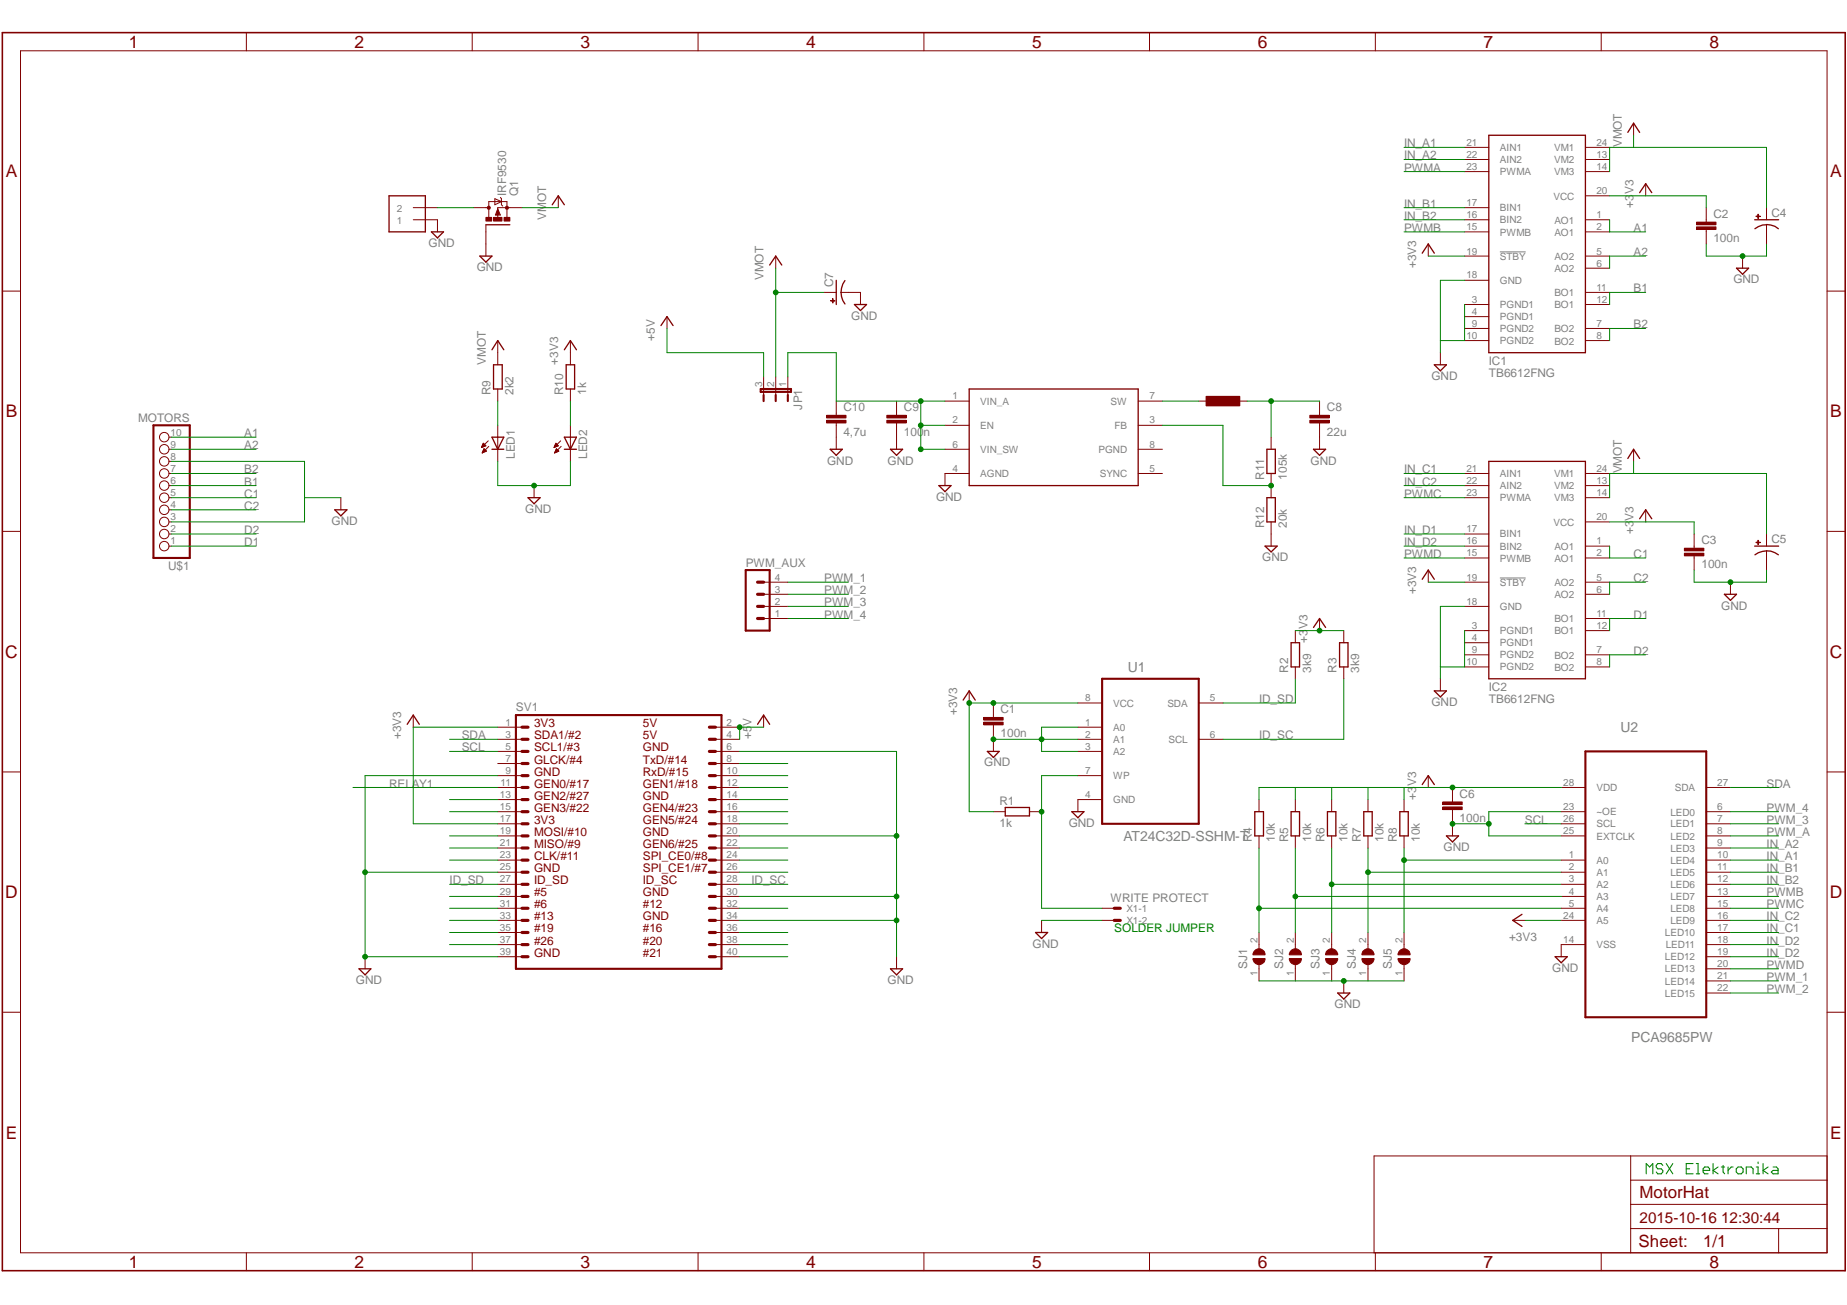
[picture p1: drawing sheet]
<svg xmlns="http://www.w3.org/2000/svg" width="297mm" height="210mm" viewBox="0 0 297 210" stroke-linecap="round" stroke-linejoin="round" font-family="sans-serif">
<path d="M241.2 40.5h4.2M241.2 93h4.2" fill="none" stroke="#808080" stroke-width=".16"/>
<path d="M83 115h33v40.8h-33zM177.2 109.2h15.6v23.3h-15.6zM255 120.9h19.4v42.7h-19.4z" fill="none" stroke="#800000" stroke-width=".34"/>
<g fill="none" stroke="#800000" stroke-width=".51">
<path d="M83.9 118.9h1M83.9 117h1M114.1 118.9h1M114.1 117h1M83.9 120.9h1M83.9 124.8h1M83.9 122.8h1M83.9 130.6h1M83.9 128.6h1M83.9 126.7h1M83.9 134.5h1M83.9 132.5h1"/>
<path d="M83.9 138.3h1M83.9 136.4h1M114.1 120.9h1M114.1 124.8h1M114.1 122.8h1M114.1 130.6h1M114.1 128.6h1M114.1 126.7h1M114.1 134.5h1M114.1 132.5h1M114.1 138.3h1M114.1 136.4h1"/>
<path d="M83.9 140.3h1M83.9 144.2h1M83.9 142.2h1M83.9 148h1M83.9 146.1h1M83.9 150h1M83.9 151.9h1M83.9 153.9h1M114.1 140.3h1M114.1 144.2h1M114.1 142.2h1M114.1 148h1"/>
<path d="M114.1 146.1h1M114.1 150h1M114.1 151.9h1M114.1 153.9h1M179.2 148h1M179.2 146.1h1"/>
</g>
<g fill="none" stroke="#800000" stroke-width=".16">
<path d="M3.3 8.2h290.5v193.3h-290.5zM39.6 5.2v3M75.9 5.2v3M112.3 5.2v3M148.6 5.2v3M184.9 5.2v3M221.2 5.2v3M257.5 5.2v3M78.1 33.4h.5M78.1 36.2v1.1M78.6 35v-2.6h2.9v2.6M79.6 32l1 .4-1 .5z"/>
<path d="M80 34.5v.7M80 33.6l.5 1h-.8zM80.5 31.7l.1 .3v.9l.3 .2M82 33.4h-2v.3M235.5 37.3h3.9M235.5 35.3h3.9M235.5 33.4h3.9M235.5 27.6h3.9M235.5 25.7h3.9M235.5 23.7h3.9M255 37.3h3.9M255 35.3h3.9"/>
<path d="M255 27.6h3.9M255 25.7h3.9M255 23.7h3.9M255 31.5h3.9M.4 46.8h2.9M235.5 54.8h3.9M235.5 52.8h3.9M235.5 50.9h3.9M235.5 49h3.9M235.5 45.1h3.9M235.5 41.2h3.9M255 54.8h3.9"/>
<path d="M255 52.8h3.9M255 49h3.9M255 41.2h3.9M255 43.1h3.9M255 47h3.9M293.8 46.8h3M.4 85.5h2.9M212.2 99.5v1.9M293.8 85.5h3M66.5 115v2M80 117h3.9M80 118.9h3.9"/>
<path d="M115.1 117h3.9M115.1 118.9h3.9M122.8 115v2M155.9 111.1v2M158.2 115.4h3.1v.4h-3.1zM158.2 116.2h3.1v.4h-3.1zM159.8 113.1v2.3M159.8 116.6v4.3M173.4 117h3.8M173.4 118.9h3.8M173.4 113.1h3.8M192.8 118.9h3.9"/>
<path d="M192.8 113.1h3.9M208.3 101.4v2M208.3 107.3v1.9M216.1 101.4v2M216.1 107.3v1.9M.4 124.2h2.9M80 120.9h3.9M80 122.8h3.9M80 124.8h3.9M80 126.7h3.9M80 128.6h3.9M80 130.6h3.9"/>
<path d="M80 132.5h3.9M80 134.5h3.9M80 136.4h3.9M80 138.3h3.9M115.1 120.9h3.9M115.1 122.8h3.9M115.1 124.8h3.9M115.1 126.7h3.9M115.1 128.6h3.9M115.1 130.6h3.9M115.1 132.5h3.9M115.1 134.5h3.9"/>
<path d="M115.1 136.4h3.9M115.1 138.3h3.9M159.8 130.6h1.9M165.6 130.6h1.9M173.4 120.9h3.8M173.4 124.8h3.8M177.2 128.6h-3.8v2M251.1 126.7h3.9M251.1 130.6h3.9M251.1 132.5h3.9M251.1 134.5h3.9M251.1 138.3h3.9"/>
<path d="M274.4 126.7h3.9M274.4 130.6h3.9M274.4 132.5h3.9M274.4 134.5h3.9M274.4 136.4h3.9M274.4 138.3h3.9M293.8 124.2h3M58.7 153.9v1.9M80 140.3h3.9M80 142.2h3.9M80 144.2h3.9M80 146.1h3.9"/>
<path d="M80 148h3.9M80 150h3.9M80 151.9h3.9M80 153.9h3.9M115.1 140.3h3.9M115.1 142.2h3.9M115.1 144.2h3.9M115.1 146.1h3.9M115.1 148h3.9M115.1 150h3.9M115.1 151.9h3.9M115.1 153.9h3.9"/>
<path d="M144.2 153.9v1.9M167.5 148v2M177.2 146.1h2M177.2 148h2M251.1 140.3h3.9M251.1 142.2h3.9M251.1 144.2h3.9M251.1 146.1h3.9M251.1 148h3.9M251.1 151.9h3.9M274.4 140.3h3.9M274.4 142.2h3.9"/>
<path d="M274.4 144.2h3.9M274.4 146.1h3.9M274.4 148h3.9M274.4 150h3.9M274.4 151.9h3.9M274.4 153.9h3.9M274.4 155.8h3.9M274.4 157.8h3.9M274.4 159.7h3.9M.4 162.8h2.9M293.8 162.8h3M262.3 197.6h31.5"/>
<path d="M262.3 185.9v15.6M262.3 193.7h31.5M262.3 189.8h31.5M286 197.6v3.9M293.8 185.9h-72.8v15.6M39.6 201.5v2.9M75.9 201.5v2.9M112.3 201.5v2.9M148.6 201.5v2.9M184.9 201.5v2.9M221.2 201.5v2.9M257.5 201.5v2.9"/>
</g>
<g fill="none" stroke="#800000" stroke-width=".21">
<path d="M78.1 36.2h3.9M239.4 21.8h15.6v34.9h-15.6zM65.5 116.5l1-1.5 .9 1.5M121.8 116.5l1-1.5 1 1.5M154.9 112.6l1-1.5 .9 1.5M207.6 103.4h1.4v3.9h-1.4zM211.2 100.9l1-1.4 1 1.4M215.4 103.4h1.4v3.9h-1.4zM158.8 120.9h1.9l-.9 .9zM161.7 129.9h3.9v1.3h-3.9zM172.4 130.6h1.9l-.9 .9zM57.7 155.8h1.9l-.9 1z"/>
<path d="M143.2 155.8h2l-1 1zM166.5 150h2l-1 1z"/>
</g>
<path d="M158.2 115.6h3.1M158.2 116.4h3.1" fill="none" stroke="#800000" stroke-width=".42"/>
<path d="M.4 5.2h296.4v199.2h-296.4zM80 34.3v.2h-.1l.1-.7 .3 .7" fill="none" stroke="#800000" stroke-width=".25"/>
<path d="M78.4 33.2l.2-.1 .2 .1 .1 .2-.1 .2h-.4v-.2z" fill-rule="evenodd" fill="#800000"/>
<path d="M78.4 33.2l.2-.1 .2 .1 .1 .2-.1 .2h-.4v-.2z" fill="none" stroke="#800000" stroke-width=".16"/>
<path d="M81.4 33.2l.1-.1 .2 .1 .1 .2-.1 .2h-.3l-.1-.2z" fill-rule="evenodd" fill="#800000"/>
<path d="M81.4 33.2l.1-.1 .2 .1 .1 .2-.1 .2h-.3l-.1-.2z" fill="none" stroke="#800000" stroke-width=".16"/>
<path d="M81.1 35h.9v.6h-.9z" fill-rule="evenodd" fill="#800000"/>
<path d="M81.1 35h.9v.6h-.9z" fill="none" stroke="#800000" stroke-width=".16"/>
<path d="M78.1 35h1v.6h-1z" fill-rule="evenodd" fill="#800000"/>
<path d="M78.1 35h1v.6h-1z" fill="none" stroke="#800000" stroke-width=".16"/>
<path d="M79.4 35h1.3v.6h-1.3z" fill-rule="evenodd" fill="#800000"/>
<g fill="none" stroke="#800000" stroke-width=".16">
<path d="M262.7 19.8v2M76.2 33.4h1.9M78.1 37.3v1.9M79.4 35h1.3v.6h-1.3zM82 33.4h1.9M229.7 39.2v2M264.7 29.5v2M272.8 35.7h3.2v.5h-3.2zM272.8 36.5h3.2v.4h-3.2zM274.4 33.4v2.4M274.4 36.9v2.3M284.1 36.2v1.1"/>
<path d="M231.6 56.7v2M235.5 78.1h3.9M235.5 76.2h3.9M255 78.1h3.9M255 76.2h3.9M262.7 72.3v1.9M229.7 91.7v1.9M235.5 97.5h3.9M235.5 89.7h3.9M235.5 87.8h3.9M235.5 85.9h3.9M235.5 80.1h3.9"/>
<path d="M235.5 93.6h3.9M255 89.7h3.9M255 87.8h3.9M255 80.1h3.9M255 83.9h3.9M255 93.6h3.9M255 95.6h3.9M255 99.5h3.9M264.7 82v1.9M270.9 88.2h3.1v.4h-3.1zM270.9 89h3.1v.4h-3.1zM272.5 85.9v2.3"/>
<path d="M272.5 89.4v2.3M231.6 109.2v1.9M235.5 107.3h3.9M235.5 105.3h3.9M235.5 103.4h3.9M235.5 101.4h3.9M255 107.3h3.9M255 105.3h3.9M255 101.4h3.9"/>
</g>
<path d="M261.8 21.3l.9-1.5 1 1.5M263.7 31l1-1.5 .9 1.5M282.2 35.3h3.8M284.1 36.1l1.4 .3 .5 .4M284.1 36.2h-.6l-1.3 .6M228.7 40.7l1-1.5 1 1.5M230.7 58.7h1.9l-1 .9zM239.4 74.2h15.6v35h-15.6zM261.8 73.7l.9-1.4 1 1.4M228.7 93.2l1-1.5 1 1.5M263.7 83.4l1-1.4 .9 1.4M230.7 111.1h1.9l-1 1z" fill="none" stroke="#800000" stroke-width=".21"/>
<path d="M272.8 35.9h3.2M272.8 36.7h3.2M270.9 88.4h3.1M270.9 89.2h3.1" fill="none" stroke="#800000" stroke-width=".42"/>
<path d="M282.4 34.8h.7h-.7z" fill-rule="evenodd" fill="#800000"/>
<path d="M282.4 34.8h.7h-.7z" fill="none" stroke="#800000" stroke-width=".16"/>
<path d="M282.7 34.5h.1v.6h-.1z" fill-rule="evenodd" fill="#800000"/>
<path d="M282.7 34.5h.1v.6h-.1zM284.1 33.4v1.9M284.1 37.3v1.9M284.1 88.6v1.1" fill="none" stroke="#800000" stroke-width=".16"/>
<path d="M282.2 87.8h3.8M282.2 89.2a3.1 3.1 0 0 1 3.8 0" fill="none" stroke="#800000" stroke-width=".21"/>
<path d="M282.4 87.2h.7v.1h-.7z" fill-rule="evenodd" fill="#800000"/>
<path d="M282.4 87.2h.7v.1h-.7z" fill="none" stroke="#800000" stroke-width=".16"/>
<path d="M282.7 86.9h.1v.7h-.1z" fill-rule="evenodd" fill="#800000"/>
<g fill="none" stroke="#800000" stroke-width=".16">
<path d="M280.2 41.2v1.9M278.3 93.6v2M282.7 86.9h.1v.7h-.1zM284.1 85.9v1.9M284.1 89.7v2M202.5 128.6v2M202.5 134.5v1.9M208.3 128.6v2M208.3 134.5v1.9M214.2 128.6v2M214.2 134.5v1.9M220 128.6v2"/>
<path d="M220 134.5v1.9M225.8 128.6v2M225.8 134.5v1.9M229.7 124.8v1.9M232 129h3.2v.4h-3.2zM232 129.8h3.2v.4h-3.2zM233.6 126.7v2.3M233.6 130.2v2.3M251.1 151.9v2"/>
</g>
<path d="M279.3 43.1h1.9l-1 1zM277.3 95.6h2l-1 1zM201.8 130.6h1.4v3.9h-1.4zM207.6 130.6h1.4v3.9h-1.4zM213.5 130.6h1.3v3.9h-1.3zM219.3 130.6h1.4v3.9h-1.4zM225.1 130.6h1.4v3.9h-1.4zM228.7 126.2l1-1.4 1 1.4M250.1 153.9h1.9l-.9 1z" fill="none" stroke="#800000" stroke-width=".21"/>
<path d="M232 129.2h3.2M232 130h3.2" fill="none" stroke="#800000" stroke-width=".42"/>
<path d="M201.9 152.8a.97 .97 0 0 1 1.6 .8h-2l.2-.6z" fill-rule="evenodd" fill="#800000"/>
<path d="M201.9 152.8a.97 .97 0 0 1 1.6 .8h-2l.2-.6z" fill="none" stroke="#800000" stroke-width=".16"/>
<path d="M201.5 154.2h2a.97 .97 0 0 1-1 1 .97 .97 0 0 1-1-1z" fill-rule="evenodd" fill="#800000"/>
<path d="M201.5 154.2h2a.97 .97 0 0 1-1 1 .97 .97 0 0 1-1-1zM202.5 150v2.6M202.5 155.2v2.6" fill="none" stroke="#800000" stroke-width=".16"/>
<path d="M207.5 153a.97 .97 0 0 1 1.1-.4 .97 .97 0 0 1 .7 1h-2z" fill-rule="evenodd" fill="#800000"/>
<path d="M207.5 153a.97 .97 0 0 1 1.1-.4 .97 .97 0 0 1 .7 1h-2z" fill="none" stroke="#800000" stroke-width=".16"/>
<path d="M207.3 154.2h2a.97 .97 0 0 1-1 1 .97 .97 0 0 1-1-1z" fill-rule="evenodd" fill="#800000"/>
<path d="M207.3 154.2h2a.97 .97 0 0 1-1 1 .97 .97 0 0 1-1-1zM208.3 150v2.6M208.3 155.2v2.6" fill="none" stroke="#800000" stroke-width=".16"/>
<path d="M213.3 153a.99 .99 0 0 1 1.1-.4 .99 .99 0 0 1 .7 1h-1.9z" fill-rule="evenodd" fill="#800000"/>
<path d="M213.3 153a.99 .99 0 0 1 1.1-.4 .99 .99 0 0 1 .7 1h-1.9z" fill="none" stroke="#800000" stroke-width=".16"/>
<path d="M213.2 154.2h1.9a.97 .97 0 0 1-.9 1 .97 .97 0 0 1-1-1z" fill-rule="evenodd" fill="#800000"/>
<path d="M213.2 154.2h1.9a.97 .97 0 0 1-.9 1 .97 .97 0 0 1-1-1zM214.2 150v2.6M214.2 155.2v2.6" fill="none" stroke="#800000" stroke-width=".16"/>
<path d="M219.2 153a.99 .99 0 0 1 1.1-.4 .99 .99 0 0 1 .7 1h-2z" fill-rule="evenodd" fill="#800000"/>
<path d="M219.2 153a.99 .99 0 0 1 1.1-.4 .99 .99 0 0 1 .7 1h-2z" fill="none" stroke="#800000" stroke-width=".16"/>
<path d="M219 154.2h2a.97 .97 0 0 1-1 1 .97 .97 0 0 1-1-1z" fill-rule="evenodd" fill="#800000"/>
<path d="M219 154.2h2a.97 .97 0 0 1-1 1 .97 .97 0 0 1-1-1zM220 150v2.6M220 155.2v2.6" fill="none" stroke="#800000" stroke-width=".16"/>
<path d="M225.3 152.8a.97 .97 0 0 1 1.5 .8h-2l.2-.6z" fill-rule="evenodd" fill="#800000"/>
<path d="M225.3 152.8a.97 .97 0 0 1 1.5 .8h-2l.2-.6z" fill="none" stroke="#800000" stroke-width=".16"/>
<path d="M224.8 154.2h2a.97 .97 0 0 1-1 1 .97 .97 0 0 1-1-1z" fill-rule="evenodd" fill="#800000"/>
<g fill="none" stroke="#800000" stroke-width=".16">
<path d="M66.5 35.3h3.9v2M66.5 33.4h3.9M78.1 39.2v2M89.8 31.5v1.9M80 54.8v3.9M91.7 54.8v3.9M107.3 50.9v1.9M124.8 41.2v1.9M135.3 47h1.1M77.5 72h.1M77.5 71.9h.2M77.5 71.8h.3"/>
<path d="M77.6 71.8h.3M77.6 71.7h.5M77.6 72.8h.1M77.6 71.6h.4M77.6 72.8h.2M77.6 72.7h.3M77.6 71.5h.4M77.6 72.6h.5M77.7 71.5h.2M77.7 71.4h.1M77.7 72.6h.5M77.7 72.5h.5"/>
<path d="M77.7 71.3l.4 .4-.7 .3zM77.7 72.5h.4M77.7 72.4h.4M77.8 72.3h.2M77.8 72.3h.1M77.8 72.2h.1M77.8 72.2l.4 .4-.6 .3zM78.5 70.9l-1.1 1.1M78.6 71.8l-1 1.1M80 62.6v1.9M80 68.4v5.8M85.9 78.1v2"/>
<path d="M89.1 72h.1M89.2 71.9h.1M89.2 71.8h.2M89.2 71.8h.4M89.2 71.7h.5M89.2 72.8h.1M89.2 72.8h.2M89.3 71.6h.4M89.3 71.5h.3M89.3 72.7h.3M89.3 72.6h.4M89.3 72.6h.5"/>
<path d="M89.4 71.4h.1M89.4 72.5h.4M89.4 72.4h.3M89.4 72.3h.3M89.4 71.3l.4 .4-.7 .3zM89.4 72.3h.2M89.5 72.2h.1M89.5 72.2l.4 .4-.7 .3zM90.2 70.9l-1.1 1.1M90.3 71.8l-1.1 1.1M91.7 62.6v1.9M91.7 68.4v5.8"/>
<path d="M122.8 60.6v2.9M124.8 60.6v2.9M126.7 60.6v2.9M233.6 132.5v2M216.1 157.8v1.9M224.8 154.2h2a.97 .97 0 0 1-1 1 .97 .97 0 0 1-1-1zM225.8 150v2.6M225.8 155.2v2.6M243.3 148h1.9"/>
</g>
<g fill="none" stroke="#800000" stroke-width=".21">
<path d="M62.6 31.5h5.8v5.8h-5.8zM69.4 37.3h1.9l-.9 1zM88.8 32.9l1-1.4 1 1.4M77.2 41.2h1.9l-1 1zM79.1 56.3l.9-1.5 1 1.5M79.4 58.7h1.4v3.9h-1.4zM90.8 56.3l.9-1.5 1 1.5M91.1 58.7h1.3v3.9h-1.3zM106.3 52.4l1-1.5 .9 1.5M123.8 42.6l1-1.4 .9 1.4M134.5 45.1v3.9M135.9 45.1a3.1 3.1 0 0 0 0 3.8"/>
<path d="M79.1 70.3h1.9l-1 2zM79.1 72.3h1.9M90.8 72.3h1.9M90.8 70.3h1.9l-1 2zM84.9 80.1h2l-1 .9zM232.6 134.5h2l-1 .9zM215.1 159.7h2l-1 1zM244.8 147.1l-1.5 .9 1.5 1"/>
</g>
<path d="M122.3 62.6h4.9v.4h-4.9zM122.8 63.5v1M124.8 63.5v1M126.7 63.5v1" fill="none" stroke="#800000" stroke-width=".34"/>
<path d="M133.9 48h.1v.7h-.1z" fill-rule="evenodd" fill="#800000"/>
<path d="M133.9 48h.1v.7h-.1z" fill="none" stroke="#800000" stroke-width=".16"/>
<path d="M133.6 48.3h.7v.1h-.7z" fill-rule="evenodd" fill="#800000"/>
<path d="M132.5 47h2M133.6 48.3h.7v.1h-.7zM136.4 47h2v2M192.8 64.5h1.9M198.6 64.5h2" fill="none" stroke="#800000" stroke-width=".16"/>
<path d="M137.4 49h2l-1 1z" fill="none" stroke="#800000" stroke-width=".21"/>
<path d="M194 63.8h5.4v1.5h-5.4z" fill-rule="evenodd" fill="#800000"/>
<g fill="none" stroke="#800000" stroke-width=".16">
<path d="M27.2 72.3h.4M27.2 76.2h.4M27.2 78.1h.4M27.2 74.2h.4M27.2 70.3h.4M132.9 66.8h3.2v.4h-3.2zM132.9 67.6h3.2v.4h-3.2zM134.5 64.5v2.3M134.5 68v4.3M142.6 66.8h3.2v.4h-3.2zM142.6 67.6h3.2v.4h-3.2zM144.2 64.5v2.3"/>
<path d="M144.2 68v4.3M152 64.5h3.9M152 68.4h3.9M152 72.3h3.9M155.9 76.2h-3.9v1.9M183 64.5h3.9M183 68.4h3.9M183 72.3h3.9M183 76.2h3.9M194 63.8h5.4v1.5h-5.4zM204.4 70.3v2M204.4 76.2v3.9"/>
<path d="M210.6 66.8h3.2v.4h-3.2zM210.6 67.6h3.2v.4h-3.2zM212.2 64.5v2.3M212.2 68v4.3M27.2 87.8h.4M27.2 85.9h.4M27.2 83.9h.4M27.2 82h.4M27.2 80.1h.4M54.8 80.1v1.9M122.8 99.5h3.9M122.8 97.5h3.9"/>
<path d="M122.8 95.6h3.9M122.8 93.6h3.9M204.4 83.9v3.9"/>
<circle cx="26.4" cy="74.2" r=".76"/>
<circle cx="26.4" cy="70.3" r=".76"/>
<circle cx="26.4" cy="76.2" r=".76"/>
<circle cx="26.4" cy="72.3" r=".76"/>
<circle cx="26.4" cy="78.1" r=".76"/>
<circle cx="26.4" cy="80.1" r=".76"/>
<circle cx="26.4" cy="85.9" r=".76"/>
<circle cx="26.4" cy="87.8" r=".76"/>
<circle cx="26.4" cy="83.9" r=".76"/>
<circle cx="26.4" cy="82" r=".76"/>
</g>
<path d="M132.9 67h3.2M132.9 67.8h3.2M142.6 67h3.2M142.6 67.8h3.2M210.6 67h3.2M210.6 67.8h3.2" fill="none" stroke="#800000" stroke-width=".42"/>
<path d="M133.5 72.3h2l-1 .9zM143.2 72.3h2l-1 .9zM151 78.1h1.9l-.9 1zM155.9 62.6h27.1v15.5h-27.1zM203.7 72.3h1.4v3.9h-1.4zM211.2 72.3h2l-1 .9zM53.8 82h2l-1 1zM203.5 87.8h1.9l-1 1zM203.7 80.1h1.4v3.8h-1.4z" fill="none" stroke="#800000" stroke-width=".21"/>
<path d="M24.7 68.4h5.8v21.3h-5.8zM119.9 91.7h3.9v9.7h-3.9z" fill="none" stroke="#800000" stroke-width=".34"/>
<path d="M121.8 95.6h1M121.8 97.5h1M121.8 99.5h1M121.8 93.6h1" fill="none" stroke="#800000" stroke-width=".51"/>
<g fill="none" stroke="#008000" stroke-width=".17">
<path d="M264.7 188.8v-1.6l.6 .5 .5-.5v1.6M267.4 187.5l-.2-.3h-.6l-.2 .3v.2l.2 .3h.6l.2 .3v.2l-.2 .3h-.6l-.2-.3M268 187.2l1 1.6M269 187.2l-1 1.6M271.2 188h.5M272.3 187.2h-1.1v1.6h1.1M272.8 187.2h.3v1.6M272.8 188.8h.5M273.9 188.3h1.1v-.3l-.3-.3h-.6l-.2 .3v.5l.2 .3h.6M275.5 187.2v1.6M276.3 187.7l-.8 .6 .8 .5M276.8 187.7h.6"/>
<path d="M277.1 187.5v1l.3 .3M277.9 187.7v1.1M278.7 187.7h-.3l-.5 .6M279.5 187.7h.5l.3 .3v.5l-.3 .3h-.5l-.3-.3v-.5zM280.8 188.8v-1.1h.8l.3 .3v.8M282.4 188.8h.6M282.4 187.7h.3v1.1M282.7 186.9v.3M283.5 187.2v1.6M284.3 187.7l-.8 .6 .8 .5M285.2 187.7h.5l.3 .3v.8h-.8l-.3-.3 .3-.2h.8"/>
</g>
<g fill="none" stroke="#008000" stroke-width=".16">
<path d="M72.3 118.9h7.7M72.3 128.6h7.7M72.3 130.6h7.7M72.3 134.5h7.7M72.3 136.4h7.7M72.3 138.3h7.7M80 124.8h-21.3v29.1h21.3M119 126.7h7.7M119 128.6h7.7M119 130.6h7.7M119 136.4h7.7M119 138.3h7.7"/>
<path d="M119 132.5h7.7M278.3 126.7h7.7M58.7 140.3h21.3M72.3 142.2h7.7M72.3 144.2h7.7M72.3 146.1h7.7M72.3 148h7.7M72.3 150h7.7M72.3 151.9h7.7M119 146.1h7.7M119 150h7.7M119 151.9h7.7"/>
<path d="M119 140.3h7.7M119 153.9h7.7"/>
</g>
<circle cx="58.7" cy="140.3" r=".38" fill="#008000"/>
<circle cx="58.7" cy="140.3" r=".38" fill="none" stroke="#008000" stroke-width=".16"/>
<circle cx="58.7" cy="153.9" r=".38" fill="#008000"/>
<g fill="none" stroke="#008000" stroke-width=".16">
<path d="M119 120.9h25.2v33M119 134.5h25.2M119 144.2h25.2"/>
<circle cx="58.7" cy="153.9" r=".38"/>
</g>
<circle cx="144.2" cy="134.5" r=".38" fill="#008000"/>
<circle cx="144.2" cy="134.5" r=".38" fill="none" stroke="#008000" stroke-width=".16"/>
<circle cx="144.2" cy="144.2" r=".38" fill="#008000"/>
<g fill="none" stroke="#008000" stroke-width=".16">
<path d="M119 148h25.2"/>
<circle cx="144.2" cy="144.2" r=".38"/>
</g>
<circle cx="144.2" cy="148" r=".38" fill="#008000"/>
<g fill="none" stroke="#008000" stroke-width=".16">
<path d="M159.8 118.9h13.6M173.4 117h-5.9v3.9h5.9"/>
<circle cx="144.2" cy="148" r=".38"/>
</g>
<circle cx="167.5" cy="118.9" r=".38" fill="#008000"/>
<circle cx="167.5" cy="118.9" r=".38" fill="none" stroke="#008000" stroke-width=".16"/>
<circle cx="159.8" cy="118.9" r=".38" fill="#008000"/>
<g fill="none" stroke="#008000" stroke-width=".16">
<path d="M274.4 39.2v2h9.7v-2M235.5 45.1h-3.9v11.6M235.5 49v5.8h-3.9M235.5 97.5h-3.9v11.7M235.5 101.4v5.9h-3.9M167.5 148h9.7"/>
<circle cx="159.8" cy="118.9" r=".38"/>
</g>
<circle cx="280.2" cy="41.2" r=".38" fill="#008000"/>
<g fill="none" stroke="#008000" stroke-width=".16">
<path d="M272.5 91.7v1.9h11.6v-1.9"/>
<circle cx="280.2" cy="41.2" r=".38"/>
</g>
<circle cx="278.3" cy="93.6" r=".38" fill="#008000"/>
<g fill="none" stroke="#008000" stroke-width=".16">
<path d="M202.5 157.8h23.3"/>
<circle cx="278.3" cy="93.6" r=".38"/>
</g>
<circle cx="216.1" cy="157.8" r=".38" fill="#008000"/>
<g fill="none" stroke="#008000" stroke-width=".16">
<path d="M233.6 132.5h5.8M251.1 130.6h-11.7v3.9h11.7"/>
<circle cx="216.1" cy="157.8" r=".38"/>
</g>
<circle cx="239.4" cy="132.5" r=".38" fill="#008000"/>
<circle cx="239.4" cy="132.5" r=".38" fill="none" stroke="#008000" stroke-width=".16"/>
<circle cx="233.6" cy="132.5" r=".38" fill="#008000"/>
<g fill="none" stroke="#008000" stroke-width=".16">
<path d="M80 74.2v3.9h11.7v-3.9"/>
<circle cx="233.6" cy="132.5" r=".38"/>
</g>
<circle cx="85.9" cy="78.1" r=".38" fill="#008000"/>
<g fill="none" stroke="#008000" stroke-width=".16">
<path d="M27.6 74.2h21.4v9.7h-21.4M49 80.1h5.8M122.8 117h-3.8v1.9"/>
<circle cx="85.9" cy="78.1" r=".38"/>
</g>
<circle cx="119" cy="117" r=".38" fill="#008000"/>
<g fill="none" stroke="#008000" stroke-width=".16">
<path d="M107.3 52.8v3.9h15.5v3.9M80 117h-13.5v15.5h13.5M155.9 113.1h17.5"/>
<circle cx="119" cy="117" r=".38"/>
</g>
<circle cx="159.8" cy="113.1" r=".38" fill="#008000"/>
<g fill="none" stroke="#008000" stroke-width=".16">
<path d="M155.9 113.1v17.5h3.9"/>
<circle cx="159.8" cy="113.1" r=".38"/>
</g>
<circle cx="155.9" cy="113.1" r=".38" fill="#008000"/>
<g fill="none" stroke="#008000" stroke-width=".16">
<path d="M208.3 101.4h7.8"/>
<circle cx="155.9" cy="113.1" r=".38"/>
</g>
<circle cx="212.2" cy="101.4" r=".38" fill="#008000"/>
<g fill="none" stroke="#008000" stroke-width=".16">
<path d="M258.9 27.6v-3.9h25.2v9.7M258.9 31.5h15.5v1.9M262.7 21.8v1.9M229.7 41.2h5.8M262.7 74.2v2M229.7 93.6h5.8M258.9 80.1v-3.9h25.2v9.7M258.9 83.9h13.6v2M229.7 126.7h21.4"/>
<circle cx="212.2" cy="101.4" r=".38"/>
</g>
<circle cx="233.6" cy="126.7" r=".38" fill="#008000"/>
<g fill="none" stroke="#008000" stroke-width=".16">
<path d="M83.9 33.4h5.9M124.8 43.1v17.5M124.8 47h7.7M208.3 126.7v1.9M214.2 126.7v1.9M220 126.7v1.9M225.8 126.7v1.9M229.7 126.7h-27.2v1.9M245.2 148h5.9"/>
<circle cx="233.6" cy="126.7" r=".38"/>
</g>
<circle cx="124.8" cy="47" r=".38" fill="#008000"/>
<g fill="none" stroke="#008000" stroke-width=".16">
<path d="M208.3 109.2v3.9h-11.6M216.1 109.2v9.7h-19.4M173.4 124.8h-5.9v21.3h9.7M119 142.2h7.7"/>
<circle cx="124.8" cy="47" r=".38"/>
</g>
<circle cx="167.5" cy="130.6" r=".38" fill="#008000"/>
<g fill="none" stroke="#008000" stroke-width=".16">
<path d="M225.8 37.3h9.7M225.8 23.7h9.7M225.8 25.7h9.7M225.8 27.6h9.7M225.8 33.4h9.7M225.8 35.3h9.7M258.9 35.3v2h5.8M264.7 41.2h-5.8v1.9M264.7 47h-5.8v2M264.7 52.8h-5.8v2M27.6 70.3h13.6M27.6 72.3h13.6"/>
<path d="M27.6 78.1h13.6M27.6 76.2h13.6M225.8 78.1h9.7M225.8 76.2h9.7M27.6 85.9h13.6M27.6 87.8h13.6M27.6 80.1h13.6M27.6 82h13.6M126.7 93.6h9.7M126.7 99.5h9.7M126.7 95.6h9.7M126.7 97.5h9.7"/>
<path d="M225.8 85.9h9.7M225.8 87.8h9.7M225.8 89.7h9.7M225.8 80.1h9.7M258.9 87.8v1.9h5.8M264.7 93.6h-5.8v2M264.7 99.5h-5.8v1.9M264.7 105.3h-5.8v2M56.8 126.7h23.2M72.3 120.9h7.7M119 122.8h7.7M119 124.8h7.7"/>
<path d="M225.8 136.4v1.9h25.3M245.2 132.5h5.9M278.3 132.5h7.7M278.3 138.3h7.7M278.3 136.4h7.7M278.3 130.6h7.7M278.3 134.5h7.7M278.3 140.3h7.7M278.3 142.2h7.7M278.3 144.2h7.7M278.3 153.9h7.7M278.3 151.9h7.7"/>
<path d="M278.3 155.8h7.7M278.3 150h7.7M278.3 148h7.7M278.3 146.1h7.7M278.3 159.7h7.7M278.3 157.8h7.7"/>
<circle cx="167.5" cy="130.6" r=".38"/>
</g>
<circle cx="225.8" cy="138.3" r=".38" fill="#008000"/>
<g fill="none" stroke="#008000" stroke-width=".16">
<path d="M220 136.4v3.9h31.1M225.8 138.3v11.7"/>
<circle cx="225.8" cy="138.3" r=".38"/>
</g>
<circle cx="220" cy="140.3" r=".38" fill="#008000"/>
<g fill="none" stroke="#008000" stroke-width=".16">
<path d="M214.2 136.4v5.8h36.9M220 140.3v9.7"/>
<circle cx="220" cy="140.3" r=".38"/>
</g>
<circle cx="214.2" cy="142.2" r=".38" fill="#008000"/>
<g fill="none" stroke="#008000" stroke-width=".16">
<path d="M208.3 136.4v7.8h42.8M214.2 142.2v7.8"/>
<circle cx="214.2" cy="142.2" r=".38"/>
</g>
<circle cx="208.3" cy="144.2" r=".38" fill="#008000"/>
<g fill="none" stroke="#008000" stroke-width=".16">
<path d="M202.5 136.4v13.6M202.5 146.1h48.6M208.3 144.2v5.8"/>
<circle cx="208.3" cy="144.2" r=".38"/>
</g>
<circle cx="202.5" cy="146.1" r=".38" fill="#008000"/>
<g fill="none" stroke="#008000" stroke-width=".16">
<path d="M70.4 33.4h5.8M80 64.5v3.9M91.7 64.5v3.9M186.9 68.4h9.8v9.7h7.7"/>
<circle cx="202.5" cy="146.1" r=".38"/>
</g>
<circle cx="204.4" cy="78.1" r=".38" fill="#008000"/>
<g fill="none" stroke="#008000" stroke-width=".16">
<path d="M126.7 60.6v-3.9h7.8v7.8h17.5M148.1 64.5v7.8h3.9M148.1 68.4h3.9"/>
<circle cx="204.4" cy="78.1" r=".38"/>
</g>
<circle cx="148.1" cy="72.3" r=".38" fill="#008000"/>
<circle cx="148.1" cy="72.3" r=".38" fill="none" stroke="#008000" stroke-width=".16"/>
<circle cx="148.1" cy="68.4" r=".38" fill="#008000"/>
<circle cx="148.1" cy="68.4" r=".38" fill="none" stroke="#008000" stroke-width=".16"/>
<circle cx="148.1" cy="64.5" r=".38" fill="#008000"/>
<g fill="none" stroke="#008000" stroke-width=".16">
<path d="M186.9 64.5h5.9M200.6 64.5h11.6M204.4 64.5v5.8"/>
<circle cx="148.1" cy="64.5" r=".38"/>
</g>
<circle cx="204.4" cy="64.5" r=".38" fill="#008000"/>
<circle cx="204.4" cy="64.5" r=".38" fill="none" stroke="#008000" stroke-width=".16"/>
<g font-size="2.8" fill="#800000">
<text x="20.7" y="7.7">1</text>
<text x="57" y="7.7">2</text>
<text x="93.3" y="7.7">3</text>
<text x="129.7" y="7.7">4</text>
<text x="166" y="7.7">5</text>
<text x="202.3" y="7.7">6</text>
<text x="238.6" y="7.7">7</text>
<text x="274.9" y="7.7">8</text>
<text x=".9" y="28.4">A</text>
<text x="294.3" y="28.4">A</text>
<text x=".9" y="67.1">B</text>
<text x="294.3" y="67.1">B</text>
<text x=".8" y="105.8">C</text>
<text x="294.3" y="105.8">C</text>
<text x=".8" y="144.5">D</text>
<text x="294.3" y="144.5">D</text>
<text x=".9" y="183.1">E</text>
<text x="294.3" y="183.1">E</text>
<text x="20.7" y="203.9">1</text>
<text x="57" y="203.9">2</text>
<text x="93.3" y="203.9">3</text>
<text x="129.7" y="203.9">4</text>
<text x="166" y="203.9">5</text>
<text x="202.3" y="203.9">6</text>
<text x="238.6" y="203.9">7</text>
<text x="274.9" y="203.9">8</text>
</g>
<g font-size="2.7" fill="#800000">
<text x="263.7" y="192.7">MotorHat</text>
<text x="263.5" y="200.6">Sheet:</text>
<text x="273.9" y="200.5">1/1</text>
</g>
<text font-size="2.5" fill="#800000" x="263.7" y="196.6">2015-10-16 12:30:44</text>
<g font-size="2.2" fill="#808080">
<text x="181.4" y="108">U1</text>
<text x="260.6" y="117.8">U2</text>
<text x="180.7" y="135.3">AT24C32D-SSHM-T</text>
<text x="262.3" y="167.6">PCA9685PW</text>
</g>
<g font-size="1.9" fill="#808080">
<text x="225.8" y="23.7">IN_A1</text>
<text x="260.8" y="23.7" transform="rotate(-90 260.8 23.7)">VMOT</text>
<text x="225.8" y="25.7">IN_A2</text>
<text x="225.8" y="27.6">PWMA</text>
<text x="81.4" y="31.5" transform="rotate(-90 81.4 31.5)">IRF9530</text>
<text x="83.4" y="31.5" transform="rotate(-90 83.4 31.5)">Q1</text>
<text x="87.8" y="35.3" transform="rotate(-90 87.8 35.3)">VMOT</text>
<text x="225.8" y="33.4">IN_B1</text>
<text x="225.8" y="35.3">IN_B2</text>
<text x="262.7" y="33.4" transform="rotate(-90 262.7 33.4)">+3V3</text>
<text x="275.5" y="35.1">C2</text>
<text x="284.9" y="34.9">C4</text>
<text x="68.9" y="39.8">GND</text>
<text x="225.8" y="37.3">PWMB</text>
<text x="262.7" y="37.3">A1</text>
<text x="262.7" y="41.2">A2</text>
<text x="275.5" y="38.9">100n</text>
<text x="76.7" y="43.6">GND</text>
<text x="122.8" y="45.1" transform="rotate(-90 122.8 45.1)">VMOT</text>
<text x="134" y="46.2" transform="rotate(-90 134 46.2)">C7</text>
<text x="227.8" y="43.1" transform="rotate(-90 227.8 43.1)">+3V3</text>
<text x="262.7" y="47">B1</text>
<text x="278.8" y="45.6">GND</text>
<text x="136.9" y="51.4">GND</text>
<text x="262.7" y="52.8">B2</text>
<text x="78.1" y="58.7" transform="rotate(-90 78.1 58.7)">VMOT</text>
<text x="89.8" y="58.7" transform="rotate(-90 89.8 58.7)">+3V3</text>
<text x="105.3" y="54.8" transform="rotate(-90 105.3 54.8)">+5V</text>
<text x="239.4" y="58.7">IC1</text>
<text x="78.9" y="63.5" transform="rotate(-90 78.9 63.5)">R9</text>
<text x="82.6" y="63.5" transform="rotate(-90 82.6 63.5)">2k2</text>
<text x="90.6" y="63.5" transform="rotate(-90 90.6 63.5)">R10</text>
<text x="94.3" y="63.5" transform="rotate(-90 94.3 63.5)">1k</text>
<text x="129" y="65.9" transform="rotate(-90 129 65.9)">JP1</text>
<text x="230.2" y="61.1">GND</text>
<text x="239.4" y="60.6">TB6612FNG</text>
<text x="22.2" y="67.8">MOTORS</text>
<text x="39.3" y="70.4">A1</text>
<text x="135.6" y="70.1">4,7u</text>
<text x="135.6" y="66.2">C10</text>
<text x="145.4" y="70.1">100n</text>
<text x="145.4" y="66.2">C9</text>
<text x="213.4" y="70.1">22u</text>
<text x="213.4" y="66.2">C8</text>
<text x="39.3" y="72.3">A2</text>
<text x="39.3" y="76.2">B2</text>
<text x="82.8" y="73.8" transform="rotate(-90 82.8 73.8)">LED1</text>
<text x="94.4" y="73.8" transform="rotate(-90 94.4 73.8)">LED2</text>
<text x="133" y="74.7">GND</text>
<text x="142.7" y="74.7">GND</text>
<text x="203.3" y="77.1" transform="rotate(-90 203.3 77.1)">R11</text>
<text x="207" y="77.1" transform="rotate(-90 207 77.1)">105k</text>
<text x="210.8" y="74.7">GND</text>
<text x="225.8" y="76.2">IN_C1</text>
<text x="260.8" y="76.2" transform="rotate(-90 260.8 76.2)">VMOT</text>
<text x="39.3" y="78.1">B1</text>
<text x="39.3" y="80.1">C1</text>
<text x="39.3" y="82">C2</text>
<text x="84.5" y="82.5">GND</text>
<text x="150.5" y="80.5">GND</text>
<text x="225.8" y="78.1">IN_C2</text>
<text x="225.8" y="80.1">PWMC</text>
<text x="39.3" y="87.8">D1</text>
<text x="39.3" y="85.9">D2</text>
<text x="53.3" y="84.4">GND</text>
<text x="203.3" y="84.9" transform="rotate(-90 203.3 84.9)">R12</text>
<text x="207" y="84.9" transform="rotate(-90 207 84.9)">20k</text>
<text x="225.8" y="85.9">IN_D1</text>
<text x="225.8" y="87.8">IN_D2</text>
<text x="225.8" y="89.7">PWMD</text>
<text x="262.7" y="85.9" transform="rotate(-90 262.7 85.9)">+3V3</text>
<text x="262.7" y="89.7">C1</text>
<text x="273.6" y="87.5">C3</text>
<text x="284.9" y="87.3">C5</text>
<text x="27" y="91.6">U$1</text>
<text x="119.9" y="91.1">PWM_AUX</text>
<text x="132.5" y="95.6">PWM_2</text>
<text x="132.5" y="93.6">PWM_1</text>
<text x="203" y="90.3">GND</text>
<text x="227.8" y="95.6" transform="rotate(-90 227.8 95.6)">+3V3</text>
<text x="262.7" y="93.6">C2</text>
<text x="273.6" y="91.4">100n</text>
<text x="132.5" y="99.5">PWM_4</text>
<text x="132.5" y="97.5">PWM_3</text>
<text x="262.7" y="99.5">D1</text>
<text x="276.8" y="98">GND</text>
<text x="210.3" y="103.4" transform="rotate(-90 210.3 103.4)">+3V3</text>
<text x="262.7" y="105.3">D2</text>
<text x="202.5" y="113.1">ID_SD</text>
<text x="207.2" y="108.2" transform="rotate(-90 207.2 108.2)">R2</text>
<text x="210.9" y="108.2" transform="rotate(-90 210.9 108.2)">3k9</text>
<text x="215" y="108.2" transform="rotate(-90 215 108.2)">R3</text>
<text x="218.6" y="108.2" transform="rotate(-90 218.6 108.2)">3k9</text>
<text x="230.2" y="113.6">GND</text>
<text x="239.4" y="113.1">TB6612FNG</text>
<text x="239.4" y="111.1">IC2</text>
<text x="64.5" y="118.9" transform="rotate(-90 64.5 118.9)">+3V3</text>
<text x="74.2" y="118.9">SDA</text>
<text x="83" y="114.4">SV1</text>
<text x="120.9" y="118.9" transform="rotate(-90 120.9 118.9)">+5V</text>
<text x="153.9" y="115" transform="rotate(-90 153.9 115)">+3V3</text>
<text x="160.9" y="118.6">100n</text>
<text x="160.9" y="114.7">C1</text>
<text x="202.5" y="118.9">ID_SC</text>
<text x="74.2" y="120.9">SCL</text>
<text x="158.3" y="123.3">GND</text>
<text x="62.6" y="126.7">RELAY1</text>
<text x="160.7" y="129.4">R1</text>
<text x="227.8" y="128.6" transform="rotate(-90 227.8 128.6)">+3V3</text>
<text x="234.7" y="128.4">C6</text>
<text x="284.1" y="126.7">SDA</text>
<text x="284.1" y="130.6">PWM_4</text>
<text x="160.7" y="133.1">1k</text>
<text x="171.9" y="133">GND</text>
<text x="201.3" y="135.4" transform="rotate(-90 201.3 135.4)">R4</text>
<text x="205" y="135.4" transform="rotate(-90 205 135.4)">10k</text>
<text x="207.2" y="135.4" transform="rotate(-90 207.2 135.4)">R5</text>
<text x="210.9" y="135.4" transform="rotate(-90 210.9 135.4)">10k</text>
<text x="213" y="135.4" transform="rotate(-90 213 135.4)">R6</text>
<text x="216.7" y="135.4" transform="rotate(-90 216.7 135.4)">10k</text>
<text x="218.9" y="135.4" transform="rotate(-90 218.9 135.4)">R7</text>
<text x="222.5" y="135.4" transform="rotate(-90 222.5 135.4)">10k</text>
<text x="224.7" y="135.4" transform="rotate(-90 224.7 135.4)">R8</text>
<text x="228.3" y="135.4" transform="rotate(-90 228.3 135.4)">10k</text>
<text x="232.2" y="136.9">GND</text>
<text x="234.7" y="132.2">100n</text>
<text x="245.2" y="132.5">SCL</text>
<text x="284.1" y="136.4">IN_A2</text>
<text x="284.1" y="132.5">PWM_3</text>
<text x="284.1" y="134.5">PWM_A</text>
<text x="72.3" y="142.2">ID_SD</text>
<text x="120.9" y="142.2">ID_SC</text>
<text x="284.1" y="138.3">IN_A1</text>
<text x="284.1" y="140.3">IN_B1</text>
<text x="284.1" y="142.2">IN_B2</text>
<text x="178.6" y="145">WRITE PROTECT</text>
<text x="284.1" y="144.2">PWMB</text>
<text x="284.1" y="150">IN_C1</text>
<text x="284.1" y="148">IN_C2</text>
<text x="284.1" y="146.1">PWMC</text>
<text x="166.1" y="152.4">GND</text>
<text x="200.6" y="155.8" transform="rotate(-90 200.6 155.8)">SJ1</text>
<text x="206.4" y="155.8" transform="rotate(-90 206.4 155.8)">SJ2</text>
<text x="212.2" y="155.8" transform="rotate(-90 212.2 155.8)">SJ3</text>
<text x="218.1" y="155.8" transform="rotate(-90 218.1 155.8)">SJ4</text>
<text x="223.9" y="155.8" transform="rotate(-90 223.9 155.8)">SJ5</text>
<text x="242.7" y="151.3">+3V3</text>
<text x="284.1" y="153.9">IN_D2</text>
<text x="284.1" y="151.9">IN_D2</text>
<text x="284.1" y="155.8">PWMD</text>
<text x="57.2" y="158.2">GND</text>
<text x="142.7" y="158.2">GND</text>
<text x="249.6" y="156.3">GND</text>
<text x="284.1" y="159.7">PWM_2</text>
<text x="284.1" y="157.8">PWM_1</text>
<text x="214.6" y="162.1">GND</text>
</g>
<g font-size="1.9" fill="#800000">
<text x="85.9" y="117">3V3</text>
<text x="85.9" y="118.9">SDA1/#2</text>
<text x="103.4" y="117">5V</text>
<text x="103.4" y="118.9">5V</text>
<text x="85.9" y="120.9">SCL1/#3</text>
<text x="85.9" y="122.8">GLCK/#4</text>
<text x="85.9" y="124.8">GND</text>
<text x="103.4" y="120.9">GND</text>
<text x="103.4" y="122.8">TxD/#14</text>
<text x="103.4" y="124.8">RxD/#15</text>
<text x="85.9" y="126.7">GEN0/#17</text>
<text x="85.9" y="128.6">GEN2/#27</text>
<text x="85.9" y="130.6">GEN3/#22</text>
<text x="103.4" y="128.6">GND</text>
<text x="103.4" y="126.7">GEN1/#18</text>
<text x="103.4" y="130.6">GEN4/#23</text>
<text x="85.9" y="132.5">3V3</text>
<text x="85.9" y="134.5">MOSI/#10</text>
<text x="85.9" y="136.4">MISO/#9</text>
<text x="103.4" y="134.5">GND</text>
<text x="103.4" y="132.5">GEN5/#24</text>
<text x="103.4" y="136.4">GEN6/#25</text>
<text x="85.9" y="140.3">GND</text>
<text x="85.9" y="138.3">CLK/#11</text>
<text x="85.9" y="142.2">ID_SD</text>
<text x="103.4" y="138.3">SPI_CE0/#8</text>
<text x="103.4" y="140.3">SPI_CE1/#7</text>
<text x="103.4" y="142.2">ID_SC</text>
<text x="85.9" y="144.2">#5</text>
<text x="85.9" y="146.1">#6</text>
<text x="85.9" y="148">#13</text>
<text x="85.9" y="150">#19</text>
<text x="103.4" y="148">GND</text>
<text x="103.4" y="144.2">GND</text>
<text x="103.4" y="146.1">#12</text>
<text x="103.4" y="150">#16</text>
<text x="85.9" y="153.9">GND</text>
<text x="85.9" y="151.9">#26</text>
<text x="103.4" y="151.9">#20</text>
<text x="103.4" y="153.9">#21</text>
</g>
<text font-size="1.9" fill="#008000" x="179.2" y="150">SOLDER JUMPER</text>
<g font-size="1.6" fill="#808080">
<text x="235.8" y="23.5">21</text>
<text x="256.7" y="23.5">24</text>
<text x="235.8" y="27.3">23</text>
<text x="235.8" y="25.4">22</text>
<text x="241.2" y="28.2">PWMA</text>
<text x="241.2" y="26.2">AIN2</text>
<text x="241.2" y="24.3">AIN1</text>
<text x="249.9" y="24.3">VM1</text>
<text x="249.9" y="26.2">VM2</text>
<text x="249.9" y="28.2">VM3</text>
<text x="256.7" y="25.4">13</text>
<text x="256.7" y="27.3">14</text>
<text x="63.8" y="36">1</text>
<text x="63.8" y="34">2</text>
<text x="235.8" y="35.1">16</text>
<text x="235.8" y="33.1">17</text>
<text x="241.2" y="35.9">BIN2</text>
<text x="241.2" y="34">BIN1</text>
<text x="249.8" y="32.1">VCC</text>
<text x="250" y="36">AO1</text>
<text x="256.7" y="31.2">20</text>
<text x="256.7" y="35.1">1</text>
<text x="235.8" y="37">15</text>
<text x="235.8" y="40.9">19</text>
<text x="241.2" y="37.9">PWMB</text>
<text x="241.2" y="41.8">STBY</text>
<text x="250" y="37.9">AO1</text>
<text x="250" y="41.8">AO2</text>
<text x="256.7" y="37">2</text>
<text x="256.7" y="40.9">5</text>
<text x="235.8" y="44.8">18</text>
<text x="241.2" y="45.7">GND</text>
<text x="250" y="43.7">AO2</text>
<text x="250" y="47.6">BO1</text>
<text x="256.7" y="42.9">6</text>
<text x="256.7" y="46.7">11</text>
<text x="236.7" y="52.6">9</text>
<text x="236.7" y="50.6">4</text>
<text x="236.7" y="48.7">3</text>
<text x="241.2" y="53.4">PGND2</text>
<text x="241.2" y="51.5">PGND1</text>
<text x="241.2" y="49.5">PGND1</text>
<text x="250" y="49.6">BO1</text>
<text x="250" y="53.5">BO2</text>
<text x="256.7" y="48.7">12</text>
<text x="256.7" y="52.6">7</text>
<text x="235.8" y="54.5">10</text>
<text x="241.2" y="55.4">PGND2</text>
<text x="250" y="55.4">BO2</text>
<text x="256.7" y="54.5">8</text>
<text x="122.6" y="62.3" transform="rotate(-90 122.6 62.3)">3</text>
<text x="124.5" y="62.3" transform="rotate(-90 124.5 62.3)">2</text>
<text x="126.4" y="62.3" transform="rotate(-90 126.4 62.3)">1</text>
<text x="153.2" y="64.2">1</text>
<text x="157.6" y="65.1">VIN_A</text>
<text x="178.6" y="65.1">SW</text>
<text x="184.9" y="64.2">7</text>
<text x="27.4" y="70.1">10</text>
<text x="153.2" y="68.1">2</text>
<text x="157.6" y="69">EN</text>
<text x="179.2" y="69">FB</text>
<text x="184.9" y="68.1">3</text>
<text x="27.4" y="77.9">6</text>
<text x="27.4" y="75.9">7</text>
<text x="27.4" y="74">8</text>
<text x="27.4" y="72">9</text>
<text x="153.2" y="72">6</text>
<text x="153.2" y="75.9">4</text>
<text x="157.6" y="72.9">VIN_SW</text>
<text x="157.6" y="76.8">AGND</text>
<text x="176.7" y="72.9">PGND</text>
<text x="176.9" y="76.8">SYNC</text>
<text x="184.9" y="75.9">5</text>
<text x="184.9" y="72">8</text>
<text x="235.8" y="77.9">22</text>
<text x="235.8" y="75.9">21</text>
<text x="241.2" y="76.8">AIN1</text>
<text x="249.9" y="76.8">VM1</text>
<text x="256.7" y="75.9">24</text>
<text x="256.7" y="77.9">13</text>
<text x="27.4" y="83.7">3</text>
<text x="27.4" y="81.7">4</text>
<text x="27.4" y="79.8">5</text>
<text x="235.8" y="79.8">23</text>
<text x="241.2" y="80.6">PWMA</text>
<text x="241.2" y="78.7">AIN2</text>
<text x="249.9" y="78.7">VM2</text>
<text x="249.9" y="80.6">VM3</text>
<text x="256.7" y="79.8">14</text>
<text x="256.7" y="83.7">20</text>
<text x="27.4" y="87.5">1</text>
<text x="27.4" y="85.6">2</text>
<text x="235.8" y="89.5">15</text>
<text x="235.8" y="87.5">16</text>
<text x="235.8" y="85.6">17</text>
<text x="241.2" y="88.4">BIN2</text>
<text x="241.2" y="86.4">BIN1</text>
<text x="249.8" y="84.5">VCC</text>
<text x="250" y="88.4">AO1</text>
<text x="256.7" y="87.5">1</text>
<text x="256.7" y="89.5">2</text>
<text x="124.6" y="95.3">3</text>
<text x="124.6" y="93.4">4</text>
<text x="235.8" y="93.4">19</text>
<text x="241.2" y="90.3">PWMB</text>
<text x="241.2" y="94.2">STBY</text>
<text x="250" y="90.4">AO1</text>
<text x="250" y="94.3">AO2</text>
<text x="256.7" y="93.4">5</text>
<text x="256.7" y="95.3">6</text>
<text x="124.6" y="99.2">1</text>
<text x="124.6" y="97.3">2</text>
<text x="235.8" y="97.3">18</text>
<text x="236.7" y="101.1">3</text>
<text x="241.2" y="98.1">GND</text>
<text x="250" y="96.2">AO2</text>
<text x="250" y="100.1">BO1</text>
<text x="256.7" y="99.2">11</text>
<text x="256.7" y="101.1">12</text>
<text x="235.8" y="107">10</text>
<text x="236.7" y="105">9</text>
<text x="236.7" y="103.1">4</text>
<text x="241.2" y="107.8">PGND2</text>
<text x="241.2" y="105.9">PGND2</text>
<text x="241.2" y="104">PGND1</text>
<text x="241.2" y="102">PGND1</text>
<text x="250" y="102">BO1</text>
<text x="250" y="105.9">BO2</text>
<text x="250" y="107.9">BO2</text>
<text x="256.7" y="105">7</text>
<text x="256.7" y="107">8</text>
<text x="174.5" y="112.8">8</text>
<text x="179" y="113.7">VCC</text>
<text x="187.7" y="113.7">SDA</text>
<text x="194.6" y="112.8">5</text>
<text x="81.3" y="116.7">1</text>
<text x="81.3" y="118.7">3</text>
<text x="116.8" y="116.7">2</text>
<text x="116.8" y="118.7">4</text>
<text x="174.5" y="116.7">1</text>
<text x="174.5" y="118.7">2</text>
<text x="179" y="117.6">A0</text>
<text x="179" y="119.5">A1</text>
<text x="187.9" y="119.5">SCL</text>
<text x="194.6" y="118.7">6</text>
<text x="81.3" y="120.6">5</text>
<text x="81.3" y="122.5">7</text>
<text x="81.3" y="124.5">9</text>
<text x="116.8" y="120.6">6</text>
<text x="116.8" y="122.5">8</text>
<text x="116.8" y="124.5">10</text>
<text x="174.5" y="120.6">3</text>
<text x="174.5" y="124.5">7</text>
<text x="179" y="121.5">A2</text>
<text x="179" y="125.3">WP</text>
<text x="80.4" y="128.4">13</text>
<text x="80.4" y="130.3">15</text>
<text x="80.5" y="126.4">11</text>
<text x="116.8" y="126.4">12</text>
<text x="116.8" y="128.4">14</text>
<text x="116.8" y="130.3">16</text>
<text x="174.5" y="128.4">4</text>
<text x="179" y="129.2">GND</text>
<text x="251.4" y="126.4">28</text>
<text x="251.4" y="130.3">23</text>
<text x="256.7" y="127.3">VDD</text>
<text x="256.7" y="131.1">~OE</text>
<text x="268.6" y="131.2">LED0</text>
<text x="269.4" y="127.3">SDA</text>
<text x="276.2" y="126.4">27</text>
<text x="276.2" y="130.3">6</text>
<text x="80.4" y="132.2">17</text>
<text x="80.4" y="134.2">19</text>
<text x="80.4" y="136.1">21</text>
<text x="116.8" y="132.2">18</text>
<text x="116.8" y="134.2">20</text>
<text x="116.8" y="136.1">22</text>
<text x="251.4" y="132.2">26</text>
<text x="251.4" y="134.2">25</text>
<text x="256.7" y="133.1">SCL</text>
<text x="256.7" y="135">EXTCLK</text>
<text x="268.6" y="133.1">LED1</text>
<text x="268.6" y="135">LED2</text>
<text x="268.6" y="137">LED3</text>
<text x="276.2" y="132.2">7</text>
<text x="276.2" y="134.2">8</text>
<text x="276.2" y="136.1">9</text>
<text x="80.4" y="138">23</text>
<text x="80.4" y="140">25</text>
<text x="80.4" y="141.9">27</text>
<text x="80.4" y="143.9">29</text>
<text x="116.8" y="138">24</text>
<text x="116.8" y="140">26</text>
<text x="116.8" y="141.9">28</text>
<text x="116.8" y="143.9">30</text>
<text x="252.3" y="138">1</text>
<text x="252.3" y="140">2</text>
<text x="252.3" y="141.9">3</text>
<text x="252.3" y="143.9">4</text>
<text x="256.7" y="138.9">A0</text>
<text x="256.7" y="140.9">A1</text>
<text x="256.7" y="142.8">A2</text>
<text x="268.6" y="138.9">LED4</text>
<text x="268.6" y="140.9">LED5</text>
<text x="268.6" y="142.8">LED6</text>
<text x="276.2" y="138">10</text>
<text x="276.2" y="140">11</text>
<text x="276.2" y="141.9">12</text>
<text x="276.2" y="143.9">13</text>
<text x="80.4" y="145.8">31</text>
<text x="80.4" y="147.8">33</text>
<text x="80.4" y="149.7">35</text>
<text x="116.8" y="145.8">32</text>
<text x="116.8" y="147.8">34</text>
<text x="116.8" y="149.7">36</text>
<text x="181.1" y="148.6">X1-2</text>
<text x="181.1" y="146.7">X1-1</text>
<text x="251.4" y="147.8">24</text>
<text x="252.3" y="145.8">5</text>
<text x="256.7" y="144.7">A3</text>
<text x="256.7" y="146.7">A4</text>
<text x="256.7" y="148.6">A5</text>
<text x="268.6" y="144.8">LED7</text>
<text x="268.6" y="146.7">LED8</text>
<text x="268.6" y="148.7">LED9</text>
<text x="276.2" y="145.8">15</text>
<text x="276.2" y="147.8">16</text>
<text x="276.2" y="149.7">17</text>
<text x="80.4" y="151.7">37</text>
<text x="80.4" y="153.6">39</text>
<text x="116.8" y="151.7">38</text>
<text x="116.8" y="153.6">40</text>
<text x="202.2" y="151.7" transform="rotate(-90 202.2 151.7)">2</text>
<text x="208.1" y="151.7" transform="rotate(-90 208.1 151.7)">2</text>
<text x="213.9" y="151.7" transform="rotate(-90 213.9 151.7)">2</text>
<text x="219.7" y="151.7" transform="rotate(-90 219.7 151.7)">2</text>
<text x="225.5" y="151.7" transform="rotate(-90 225.5 151.7)">2</text>
<text x="251.4" y="151.7">14</text>
<text x="256.7" y="152.5">VSS</text>
<text x="267.8" y="150.6">LED10</text>
<text x="267.8" y="154.5">LED12</text>
<text x="267.9" y="152.5">LED11</text>
<text x="276.2" y="151.7">18</text>
<text x="276.2" y="153.6">19</text>
<text x="276.2" y="155.6">20</text>
<text x="202.2" y="157" transform="rotate(-90 202.2 157)">1</text>
<text x="208.1" y="157" transform="rotate(-90 208.1 157)">1</text>
<text x="213.9" y="157" transform="rotate(-90 213.9 157)">1</text>
<text x="219.7" y="157" transform="rotate(-90 219.7 157)">1</text>
<text x="225.5" y="157" transform="rotate(-90 225.5 157)">1</text>
<text x="267.8" y="156.4">LED13</text>
<text x="267.8" y="158.4">LED14</text>
<text x="267.8" y="160.3">LED15</text>
<text x="276.2" y="157.5">21</text>
<text x="276.2" y="159.4">22</text>
</g>
</svg>
